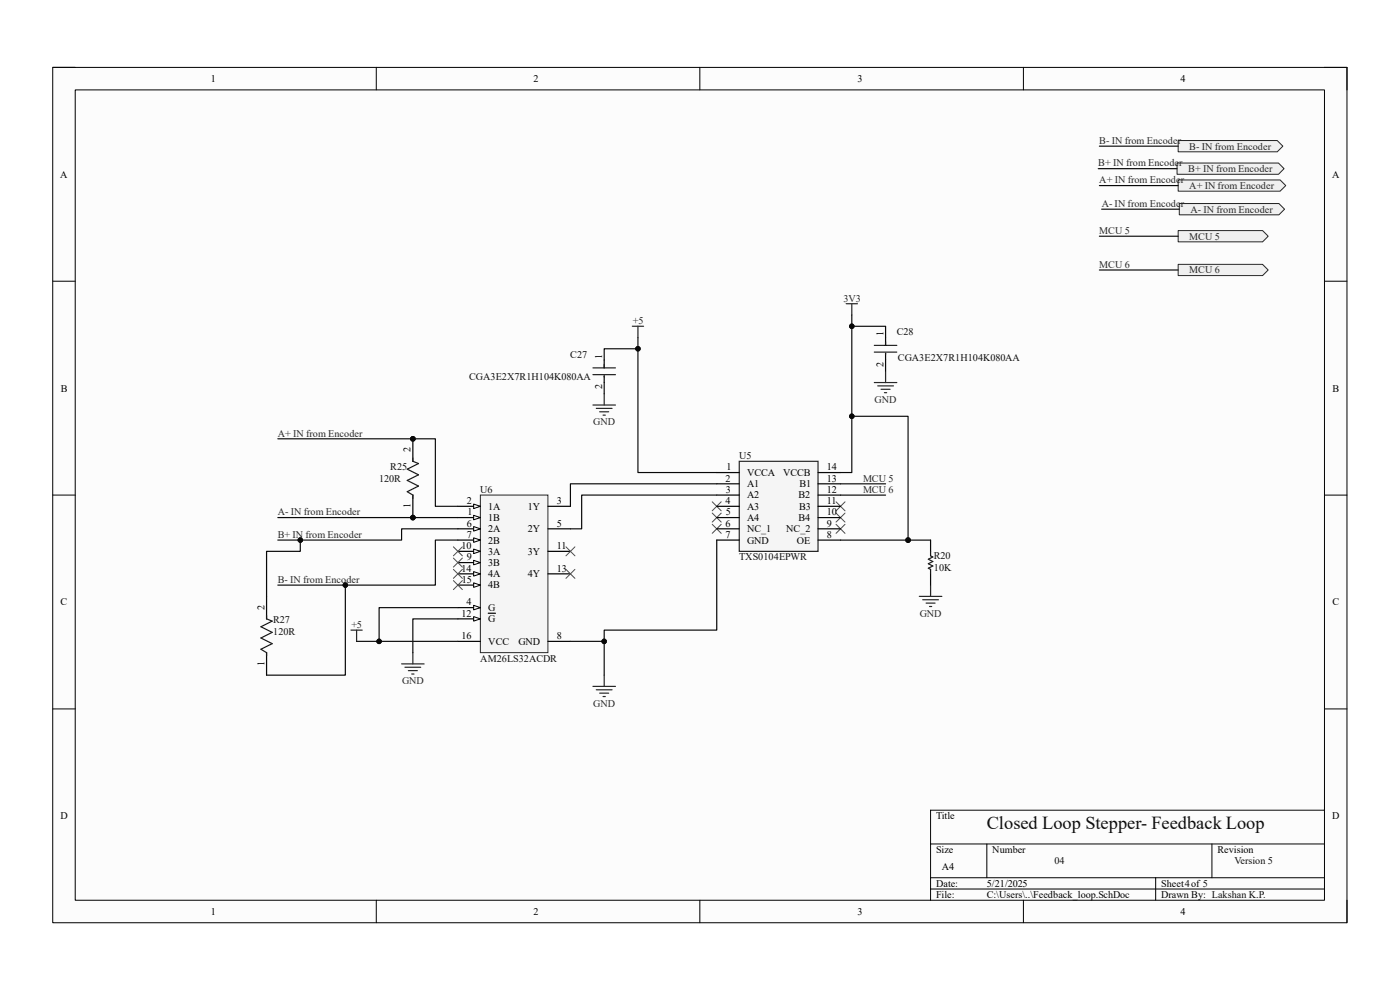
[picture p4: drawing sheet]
<svg xmlns="http://www.w3.org/2000/svg" width="297mm" height="210mm" viewBox="0 0 297 210" stroke-linecap="round" stroke-linejoin="round" font-family="sans-serif">
<path d="M11.2 14.3h274.6v181.4h-274.6z" fill-rule="evenodd" fill="#fcfcfc"/>
<path d="M11.2 14.3h274.6v181.4h-274.6z" fill="none" stroke="#000" stroke-width=".21"/>
<path d="M16 19.1h265v171.9h-265z" fill-rule="evenodd" fill="#fcfcfc"/>
<g fill="none" stroke="#000" stroke-width=".21">
<path d="M11.2 14.3h4.8M16 19.1h265v171.9h-265zM79.8 14.3v4.8M148.5 14.3v4.8M217.1 14.3v4.8M281 14.3h4.8v4.8M11.2 59.7h4.8M281 59.7h4.8M11.2 105h4.8M281 105h4.8M11.2 150.4h4.8M281 150.4h4.8"/>
<path d="M197.4 179h83.6M209.4 179v7.2M257.1 179v7.2M281 171.9h-83.6v19.1M79.8 191v4.7M148.5 191v4.7M197.4 186.2h83.6M197.4 188.6h83.6M217.1 191v4.7M245.2 186.2v4.8M285.8 191v4.7"/>
</g>
<path d="M101.9 105h14.3v33.5h-14.3z" fill-rule="evenodd" fill="#f5f5f5"/>
<path d="M101.9 105h14.3v33.5h-14.3z" fill="none" stroke="#262626" stroke-width=".21"/>
<path d="M97.1 109.8h4.8" fill="none" stroke="#000" stroke-width=".25"/>
<path d="M100.5 109.3l1.4 .5-1.4 .5z" fill="#fbfbfb"/>
<path d="M100.5 109.3l1.4 .5-1.4 .5z" fill="none" stroke="#000" stroke-width=".21"/>
<path d="M97.1 107.4h4.8" fill="none" stroke="#000" stroke-width=".25"/>
<path d="M100.5 106.9l1.4 .5-1.4 .5z" fill="#fbfbfb"/>
<path d="M100.5 106.9l1.4 .5-1.4 .5z" fill="none" stroke="#000" stroke-width=".21"/>
<path d="M116.2 107.4h4.8M97.1 128.9h4.8" fill="none" stroke="#000" stroke-width=".25"/>
<path d="M100.5 128.4l1.4 .5-1.4 .5z" fill="#fbfbfb"/>
<path d="M100.5 128.4l1.4 .5-1.4 .5z" fill="none" stroke="#000" stroke-width=".21"/>
<path d="M97.1 112.2h4.8M116.2 112.2h4.8" fill="none" stroke="#000" stroke-width=".25"/>
<path d="M100.5 111.7l1.4 .5-1.4 .5z" fill="#fbfbfb"/>
<path d="M100.5 111.7l1.4 .5-1.4 .5z" fill="none" stroke="#000" stroke-width=".21"/>
<path d="M97.1 114.6h4.8" fill="none" stroke="#000" stroke-width=".25"/>
<path d="M100.5 114.1l1.4 .5-1.4 .5z" fill="#fbfbfb"/>
<path d="M100.5 114.1l1.4 .5-1.4 .5z" fill="none" stroke="#000" stroke-width=".21"/>
<path d="M97.1 119.3h4.8M116.2 136.1h4.8" fill="none" stroke="#000" stroke-width=".25"/>
<path d="M100.5 118.9l1.4 .4-1.4 .5z" fill="#fbfbfb"/>
<path d="M100.5 118.9l1.4 .4-1.4 .5z" fill="none" stroke="#000" stroke-width=".21"/>
<path d="M97.1 117h4.8" fill="none" stroke="#000" stroke-width=".25"/>
<path d="M100.5 116.5l1.4 .5-1.4 .4z" fill="#fbfbfb"/>
<path d="M100.5 116.5l1.4 .5-1.4 .4z" fill="none" stroke="#000" stroke-width=".21"/>
<path d="M116.2 117h4.8M97.1 131.3h4.8" fill="none" stroke="#000" stroke-width=".25"/>
<path d="M100.5 130.8l1.4 .5-1.4 .5z" fill="#fbfbfb"/>
<path d="M100.5 130.8l1.4 .5-1.4 .5z" fill="none" stroke="#000" stroke-width=".21"/>
<path d="M97.1 121.7h4.8M103.6 130.1h1.5M116.2 121.7h4.8" fill="none" stroke="#000" stroke-width=".25"/>
<path d="M100.5 121.3l1.4 .4-1.4 .5z" fill="#fbfbfb"/>
<path d="M100.5 121.3l1.4 .4-1.4 .5z" fill="none" stroke="#000" stroke-width=".21"/>
<path d="M97.1 124.1h4.8" fill="none" stroke="#000" stroke-width=".25"/>
<path d="M100.5 123.6l1.4 .5-1.4 .5z" fill="#fbfbfb"/>
<path d="M100.5 123.6l1.4 .5-1.4 .5z" fill="none" stroke="#000" stroke-width=".21"/>
<path d="M128.2 76.4v1.6M128.2 79.7v1.4M187.9 71.6v1.7M187.9 74.9v1.5M197.4 114.6v2.4M97.1 136.1h4.8M197.4 121.7v2.4" fill="none" stroke="#000" stroke-width=".25"/>
<g fill="none" stroke="#262626" stroke-width=".25">
<path d="M134.1 69.2h2.4M135.3 69.2v2.4M179.5 64.4h2.4M180.7 64.4v2.4M187.9 78.8v2.4M125.8 85.9h4.8M126.5 86.6h3.4M127.2 87.4h1.9M127.9 88.1h.5M128.2 83.5v2.4M185.5 81.2h4.8M186.2 81.9h3.3"/>
<path d="M186.9 82.6h1.9M187.6 83.3h.5M74.5 133.7h2.3M75.6 133.7v2.4M87.6 138.5v2.3M195 126.5h4.8M195.7 127.2h3.4M196.5 127.9h1.9M197.2 128.7h.5M197.4 124.1v2.4M85.2 140.8h4.8M85.9 141.6h3.4"/>
<path d="M86.6 142.3h1.9M87.3 143h.5M125.8 145.6h4.8M126.5 146.3h3.4M127.2 147h1.9M127.9 147.8h.5M128.2 143.2v2.4"/>
</g>
<g fill="none" stroke="#4c4c4c" stroke-width=".21">
<path d="M96.2 118.4l1.9 1.9M96.2 116l1.9 1.9M98.1 118.4l-1.9 1.9M98.1 116l-1.9 1.9M120.1 116l1.9 1.9M122 116l-1.9 1.9M151.1 106.5l1.9 1.9M151.1 108.8l1.9 2M151.1 111.2l1.9 1.9M153 106.5l-1.9 1.9M153 108.8l-1.9 2M153 111.2l-1.9 1.9"/>
<path d="M177.4 111.2l1.9 1.9M177.4 108.8l1.9 2M177.4 106.5l1.9 1.9M179.3 111.2l-1.9 1.9M179.3 108.8l-1.9 2M179.3 106.5l-1.9 1.9M96.2 120.8l1.9 1.9M96.2 123.2l1.9 1.9M98.1 120.8l-1.9 1.9M98.1 123.2l-1.9 1.9M120.1 120.8l1.9 1.9M122 120.8l-1.9 1.9"/>
</g>
<path d="M125.8 78h4.8M125.8 79.5h4.8M128.2 77.3v.7M128.2 79.7v.3M185.5 73.3h4.8M185.5 74.7h4.8M187.9 72.5v.8M187.9 74.9v.3M197.4 117v.9l.5 .3-1 .4 1 .5-1 .5 1 .5-1 .4 .5 .3v.9" fill="none" stroke="#1c1c1c" stroke-width=".25"/>
<path d="M156.8 97.9h16.7v19.1h-16.7z" fill-rule="evenodd" fill="#f5f5f5"/>
<path d="M156.8 97.9h16.7v19.1h-16.7z" fill="none" stroke="#262626" stroke-width=".25"/>
<g fill="none" stroke="#000" stroke-width=".25">
<path d="M152.1 100.2h4.7M152.1 102.6h4.7M152.1 105h4.7M152.1 107.4h4.7M152.1 109.8h4.7M152.1 112.2h4.7M152.1 114.6h4.7M173.5 100.2h4.8M173.5 102.6h4.8M173.5 105h4.8M173.5 107.4h4.8M173.5 109.8h4.8"/>
<path d="M173.5 112.2h4.8M173.5 114.6h4.8"/>
</g>
<path d="M249.9 29.8h21.1l1.2 1.2-1.2 1.2h-21.1z" fill-rule="evenodd" fill="#f0f0f0"/>
<path d="M249.9 29.8h21.1l1.2 1.2-1.2 1.2h-21.1z" fill="none" stroke="#262626" stroke-width=".21"/>
<path d="M249.7 34.6h21.5l1.2 1.2-1.2 1.2h-21.5z" fill-rule="evenodd" fill="#f0f0f0"/>
<path d="M249.7 34.6h21.5l1.2 1.2-1.2 1.2h-21.5z" fill="none" stroke="#262626" stroke-width=".21"/>
<path d="M249.9 38.2h21.7l1.2 1.2-1.2 1.2h-21.7z" fill-rule="evenodd" fill="#f0f0f0"/>
<path d="M249.9 38.2h21.7l1.2 1.2-1.2 1.2h-21.7z" fill="none" stroke="#262626" stroke-width=".21"/>
<path d="M250.2 43.2h21.1l1.2 1.2-1.2 1.2h-21.1z" fill-rule="evenodd" fill="#f0f0f0"/>
<path d="M250.2 43.2h21.1l1.2 1.2-1.2 1.2h-21.1z" fill="none" stroke="#262626" stroke-width=".21"/>
<circle cx="87.6" cy="109.8" r=".48" fill="#0e0e0e"/>
<circle cx="87.6" cy="109.8" r=".48" fill="none" stroke="#0e0e0e" stroke-width=".21"/>
<circle cx="87.6" cy="93.1" r=".48" fill="#0e0e0e"/>
<circle cx="87.6" cy="93.1" r=".48" fill="none" stroke="#0e0e0e" stroke-width=".21"/>
<path d="M87.6 105v4.8" fill="none" stroke="#000" stroke-width=".25"/>
<circle cx="87.6" cy="109.8" r=".48" fill="#0e0e0e"/>
<circle cx="87.6" cy="109.8" r=".48" fill="none" stroke="#0e0e0e" stroke-width=".21"/>
<path d="M87.6 93.1v4.8" fill="none" stroke="#000" stroke-width=".25"/>
<circle cx="87.6" cy="93.1" r=".48" fill="#0e0e0e"/>
<circle cx="87.6" cy="93.1" r=".48" fill="none" stroke="#0e0e0e" stroke-width=".21"/>
<path d="M87.6 97.1v.8l1.2 .4-2.4 1.2 2.4 1.2-2.4 1.2 2.4 1.2-2.4 1.2 1.2 .7v.7M56.6 130.6v.7l1.1 .5-2.3 1.2 2.3 1.1-2.3 1.2 2.3 1.2-2.3 1.2 1.2 .8v.7" fill="none" stroke="#1c1c1c" stroke-width=".25"/>
<path d="M56.6 126.5v4.8M56.6 138.5v4.7" fill="none" stroke="#000" stroke-width=".25"/>
<path d="M152.1 105h-28.7v7.2h-2.4M97.1 128.9h-16.7v7.2" fill="none" stroke="#0e0e0e" stroke-width=".25"/>
<circle cx="80.4" cy="136.1" r=".48" fill="#0e0e0e"/>
<circle cx="80.4" cy="136.1" r=".48" fill="none" stroke="#0e0e0e" stroke-width=".21"/>
<path d="M75.6 136.1h21.5" fill="none" stroke="#0e0e0e" stroke-width=".25"/>
<circle cx="80.4" cy="136.1" r=".48" fill="#0e0e0e"/>
<circle cx="80.4" cy="136.1" r=".48" fill="none" stroke="#0e0e0e" stroke-width=".21"/>
<path d="M121 136.1h7.2v7.1" fill="none" stroke="#0e0e0e" stroke-width=".25"/>
<circle cx="128.2" cy="136.1" r=".48" fill="#0e0e0e"/>
<circle cx="128.2" cy="136.1" r=".48" fill="none" stroke="#0e0e0e" stroke-width=".21"/>
<path d="M152.1 114.6v19.1h-23.9v2.4" fill="none" stroke="#0e0e0e" stroke-width=".25"/>
<circle cx="128.2" cy="136.1" r=".48" fill="#0e0e0e"/>
<circle cx="128.2" cy="136.1" r=".48" fill="none" stroke="#0e0e0e" stroke-width=".21"/>
<path d="M180.7 69.2h7.2v2.4" fill="none" stroke="#0e0e0e" stroke-width=".25"/>
<circle cx="180.7" cy="69.2" r=".48" fill="#0e0e0e"/>
<circle cx="180.7" cy="69.2" r=".48" fill="none" stroke="#0e0e0e" stroke-width=".21"/>
<path d="M135.3 74h-7.1v2.4" fill="none" stroke="#0e0e0e" stroke-width=".25"/>
<circle cx="135.3" cy="74" r=".48" fill="#0e0e0e"/>
<circle cx="135.3" cy="74" r=".48" fill="none" stroke="#0e0e0e" stroke-width=".21"/>
<path d="M178.3 114.6h14.3" fill="none" stroke="#0e0e0e" stroke-width=".25"/>
<circle cx="192.6" cy="114.6" r=".48" fill="#0e0e0e"/>
<circle cx="192.6" cy="114.6" r=".48" fill="none" stroke="#0e0e0e" stroke-width=".21"/>
<path d="M180.7 88.3h11.9v26.3" fill="none" stroke="#0e0e0e" stroke-width=".25"/>
<circle cx="192.6" cy="114.6" r=".48" fill="#0e0e0e"/>
<circle cx="192.6" cy="114.6" r=".48" fill="none" stroke="#0e0e0e" stroke-width=".21"/>
<circle cx="180.7" cy="88.3" r=".48" fill="#0e0e0e"/>
<circle cx="180.7" cy="88.3" r=".48" fill="none" stroke="#0e0e0e" stroke-width=".21"/>
<path d="M187.9 76.4v2.4M128.2 81.1v2.4M97.1 114.6h-4.7v9.5h-33.5M178.3 102.6h9.6M178.3 105h9.6" fill="none" stroke="#0e0e0e" stroke-width=".25"/>
<circle cx="73.3" cy="124.1" r=".48" fill="#0e0e0e"/>
<circle cx="73.3" cy="124.1" r=".48" fill="none" stroke="#0e0e0e" stroke-width=".21"/>
<path d="M97.1 112.2h-11.9v2.4h-26.3" fill="none" stroke="#0e0e0e" stroke-width=".25"/>
<circle cx="63.7" cy="114.6" r=".48" fill="#0e0e0e"/>
<circle cx="63.7" cy="114.6" r=".48" fill="none" stroke="#0e0e0e" stroke-width=".21"/>
<path d="M135.3 71.6v28.6h16.8" fill="none" stroke="#0e0e0e" stroke-width=".25"/>
<circle cx="135.3" cy="74" r=".48" fill="#0e0e0e"/>
<circle cx="135.3" cy="74" r=".48" fill="none" stroke="#0e0e0e" stroke-width=".21"/>
<path d="M180.7 66.8v33.4h-2.4" fill="none" stroke="#0e0e0e" stroke-width=".25"/>
<circle cx="180.7" cy="88.3" r=".48" fill="#0e0e0e"/>
<circle cx="180.7" cy="88.3" r=".48" fill="none" stroke="#0e0e0e" stroke-width=".21"/>
<circle cx="180.7" cy="69.2" r=".48" fill="#0e0e0e"/>
<circle cx="180.7" cy="69.2" r=".48" fill="none" stroke="#0e0e0e" stroke-width=".21"/>
<path d="M152.1 102.6h-31.1v4.8M192.6 114.6h4.8" fill="none" stroke="#0e0e0e" stroke-width=".25"/>
<circle cx="192.6" cy="114.6" r=".48" fill="#0e0e0e"/>
<circle cx="192.6" cy="114.6" r=".48" fill="none" stroke="#0e0e0e" stroke-width=".21"/>
<path d="M233 35.8h16.7M233.2 31h16.7M233.2 39.4h16.7M58.9 109.8h38.2M97.1 131.3h-9.5v7.2" fill="none" stroke="#0e0e0e" stroke-width=".25"/>
<circle cx="87.6" cy="109.8" r=".48" fill="#0e0e0e"/>
<circle cx="87.6" cy="109.8" r=".48" fill="none" stroke="#0e0e0e" stroke-width=".21"/>
<path d="M58.9 93.1h33.5v14.3h4.7" fill="none" stroke="#0e0e0e" stroke-width=".25"/>
<circle cx="87.6" cy="93.1" r=".48" fill="#0e0e0e"/>
<circle cx="87.6" cy="93.1" r=".48" fill="none" stroke="#0e0e0e" stroke-width=".21"/>
<path d="M63.7 114.6v2.4h-7.1v9.5" fill="none" stroke="#0e0e0e" stroke-width=".25"/>
<circle cx="63.7" cy="114.6" r=".48" fill="#0e0e0e"/>
<circle cx="63.7" cy="114.6" r=".48" fill="none" stroke="#0e0e0e" stroke-width=".21"/>
<path d="M73.3 124.1v19.1h-16.7" fill="none" stroke="#0e0e0e" stroke-width=".25"/>
<circle cx="73.3" cy="124.1" r=".48" fill="#0e0e0e"/>
<circle cx="73.3" cy="124.1" r=".48" fill="none" stroke="#0e0e0e" stroke-width=".21"/>
<path d="M233.7 44.4h16.5" fill="none" stroke="#0e0e0e" stroke-width=".25"/>
<path d="M249.9 48.9h18l1.1 1.2-1.1 1.2h-18z" fill-rule="evenodd" fill="#f0f0f0"/>
<path d="M249.9 48.9h18l1.1 1.2-1.1 1.2h-18z" fill="none" stroke="#262626" stroke-width=".21"/>
<path d="M249.9 56.1h18l1.1 1.2-1.1 1.2h-18z" fill-rule="evenodd" fill="#f0f0f0"/>
<path d="M249.9 56.1h18l1.1 1.2-1.1 1.2h-18z" fill="none" stroke="#262626" stroke-width=".21"/>
<path d="M233.2 50.1h16.7M233.2 57.3h16.7" fill="none" stroke="#0e0e0e" stroke-width=".25"/>
<text font-size="3.9" fill="#0e0e0e" x="209.3" y="175.8">Closed Loop Stepper- Feedback Loop</text>
<g font-size="2.2">
<text x="44.7" y="17.4">1</text>
<text x="113.2" y="17.4">2</text>
<text x="181.9" y="17.4">3</text>
<text x="250.4" y="17.4">4</text>
<text x="12.8" y="37.7">A</text>
<text x="282.6" y="37.7">A</text>
<text x="187.4" y="71.4" transform="rotate(-90 187.4 71.4)">1</text>
<text x="127.7" y="76.1" transform="rotate(-90 127.7 76.1)">1</text>
<text x="187.4" y="77.8" transform="rotate(-90 187.4 77.8)">2</text>
<text x="12.9" y="83.1">B</text>
<text x="127.7" y="82.6" transform="rotate(-90 127.7 82.6)">2</text>
<text x="282.7" y="83.1">B</text>
<text x="87.1" y="95.9" transform="rotate(-90 87.1 95.9)">2</text>
<text x="154.1" y="99.8">1</text>
<text x="158.5" y="101">VCCA</text>
<text x="166.1" y="101">VCCB</text>
<text x="175.4" y="99.8">14</text>
<text x="87.1" y="107.7" transform="rotate(-90 87.1 107.7)">1</text>
<text x="99" y="106.9">2</text>
<text x="118.2" y="106.9">3</text>
<text x="153.9" y="102.2">2</text>
<text x="153.9" y="106.9">4</text>
<text x="154" y="104.6">3</text>
<text x="158.5" y="103.4">A1</text>
<text x="158.5" y="105.7">A2</text>
<text x="169.4" y="105.7">B2</text>
<text x="169.6" y="103.4">B1</text>
<text x="175.4" y="102.2">13</text>
<text x="175.4" y="104.6">12</text>
<text x="175.4" y="106.9">11</text>
<text x="99" y="111.7">6</text>
<text x="99.2" y="109.3">1</text>
<text x="103.6" y="110.5">1B</text>
<text x="103.6" y="108.1">1A</text>
<text x="103.6" y="112.9">2A</text>
<text x="112" y="108.1">1Y</text>
<text x="112" y="112.9">2Y</text>
<text x="118.2" y="111.7">5</text>
<text x="153.9" y="111.7">6</text>
<text x="154" y="109.3">5</text>
<text x="158.5" y="108.1">A3</text>
<text x="158.5" y="110.5">A4</text>
<text x="158.5" y="112.9">NC_1</text>
<text x="166.8" y="112.9">NC_2</text>
<text x="169.4" y="110.5">B4</text>
<text x="169.5" y="108.1">B3</text>
<text x="175.4" y="109.3">10</text>
<text x="175.4" y="111.7">9</text>
<text x="97.9" y="116.5">10</text>
<text x="99" y="114.1">7</text>
<text x="99" y="118.9">9</text>
<text x="103.6" y="115.3">2B</text>
<text x="103.6" y="117.7">3A</text>
<text x="112" y="117.7">3Y</text>
<text x="118.2" y="116.5">11</text>
<text x="153.9" y="114.1">7</text>
<text x="158.5" y="115.3">GND</text>
<text x="169" y="115.3">OE</text>
<text x="175.4" y="114.1">8</text>
<text x="97.9" y="121.3">14</text>
<text x="98" y="123.7">15</text>
<text x="103.6" y="120.1">3B</text>
<text x="103.6" y="122.5">4A</text>
<text x="103.6" y="124.8">4B</text>
<text x="112" y="122.5">4Y</text>
<text x="118.2" y="121.3">13</text>
<text x="12.9" y="128.4">C</text>
<text x="56.1" y="129.4" transform="rotate(-90 56.1 129.4)">2</text>
<text x="97.9" y="130.8">12</text>
<text x="99" y="128.4">4</text>
<text x="103.6" y="129.6">G</text>
<text x="103.6" y="132">G</text>
<text x="282.7" y="128.4">C</text>
<text x="97.9" y="135.6">16</text>
<text x="103.6" y="136.8">VCC</text>
<text x="110" y="136.8">GND</text>
<text x="118.2" y="135.6">8</text>
<text x="56.1" y="141.2" transform="rotate(-90 56.1 141.2)">1</text>
<text x="12.8" y="173.8">D</text>
<text x="198.6" y="173.8">Title</text>
<text x="282.6" y="173.8">D</text>
<text x="198.6" y="181">Size</text>
<text x="199.8" y="184.5">A4</text>
<text x="210.5" y="181">Number</text>
<text x="258.3" y="181">Revision</text>
<text x="198.6" y="188.1">Date:</text>
<text x="198.6" y="190.5">File:</text>
<text x="209.3" y="190.5">C:\Users\..\Feedback_loop.SchDoc</text>
<text x="209.3" y="188.1">5/21/2025</text>
<text x="246.3" y="188.1">Sheet4of 5</text>
<text x="246.3" y="190.5">Drawn By: Lakshan K.P.</text>
<text x="44.7" y="194.1">1</text>
<text x="113.2" y="194.1">2</text>
<text x="181.9" y="194.1">3</text>
<text x="250.4" y="194.1">4</text>
</g>
<g font-size="2.2" fill="#262626">
<text x="233" y="35.3">B+ IN from Encoder</text>
<text x="233.2" y="30.5">B- IN from Encoder</text>
<text x="252.3" y="31.8">B- IN from Encoder</text>
<text x="233.2" y="38.9">A+ IN from Encoder</text>
<text x="252.1" y="36.5">B+ IN from Encoder</text>
<text x="252.3" y="40.1">A+ IN from Encoder</text>
<text x="233.7" y="43.9">A- IN from Encoder</text>
<text x="252.6" y="45.1">A- IN from Encoder</text>
<text x="233.2" y="49.7">MCU 5</text>
<text x="252.3" y="50.8">MCU 5</text>
<text x="233.2" y="56.8">MCU 6</text>
<text x="252.3" y="58">MCU 6</text>
<text x="178.9" y="64">3V3</text>
<text x="134.2" y="68.7">+5</text>
<text x="185.5" y="85.5">GND</text>
<text x="58.9" y="92.6">A+ IN from Encoder</text>
<text x="125.9" y="90.2">GND</text>
<text x="183.1" y="102.2">MCU 5</text>
<text x="183.1" y="104.6">MCU 6</text>
<text x="58.9" y="109.3">A- IN from Encoder</text>
<text x="58.9" y="114.1">B+ IN from Encoder</text>
<text x="58.9" y="123.7">B- IN from Encoder</text>
<text x="195.1" y="130.8">GND</text>
<text x="74.5" y="133.2">+5</text>
<text x="85.3" y="145.2">GND</text>
<text x="125.9" y="149.9">GND</text>
</g>
<g font-size="2.2" fill="#0e0e0e">
<text x="190.2" y="71.1">C28</text>
<text x="121" y="75.9">C27</text>
<text x="190.5" y="76.6">CGA3E2X7R1H104K080AA</text>
<text x="99.5" y="80.7">CGA3E2X7R1H104K080AA</text>
<text x="82.8" y="99.8">R25</text>
<text x="156.8" y="97.4">U5</text>
<text x="80.4" y="102.2">120R</text>
<text x="101.9" y="104.6">U6</text>
<text x="156.8" y="118.9">TXS0104EPWR</text>
<text x="198.1" y="118.7">R20</text>
<text x="198.1" y="121">10K</text>
<text x="58" y="132.2">R27</text>
<text x="58" y="134.6">120R</text>
<text x="101.9" y="140.4">AM26LS32ACDR</text>
<text x="223.7" y="183.3">04</text>
<text x="261.9" y="183.3">Version 5</text>
</g>
</svg>
